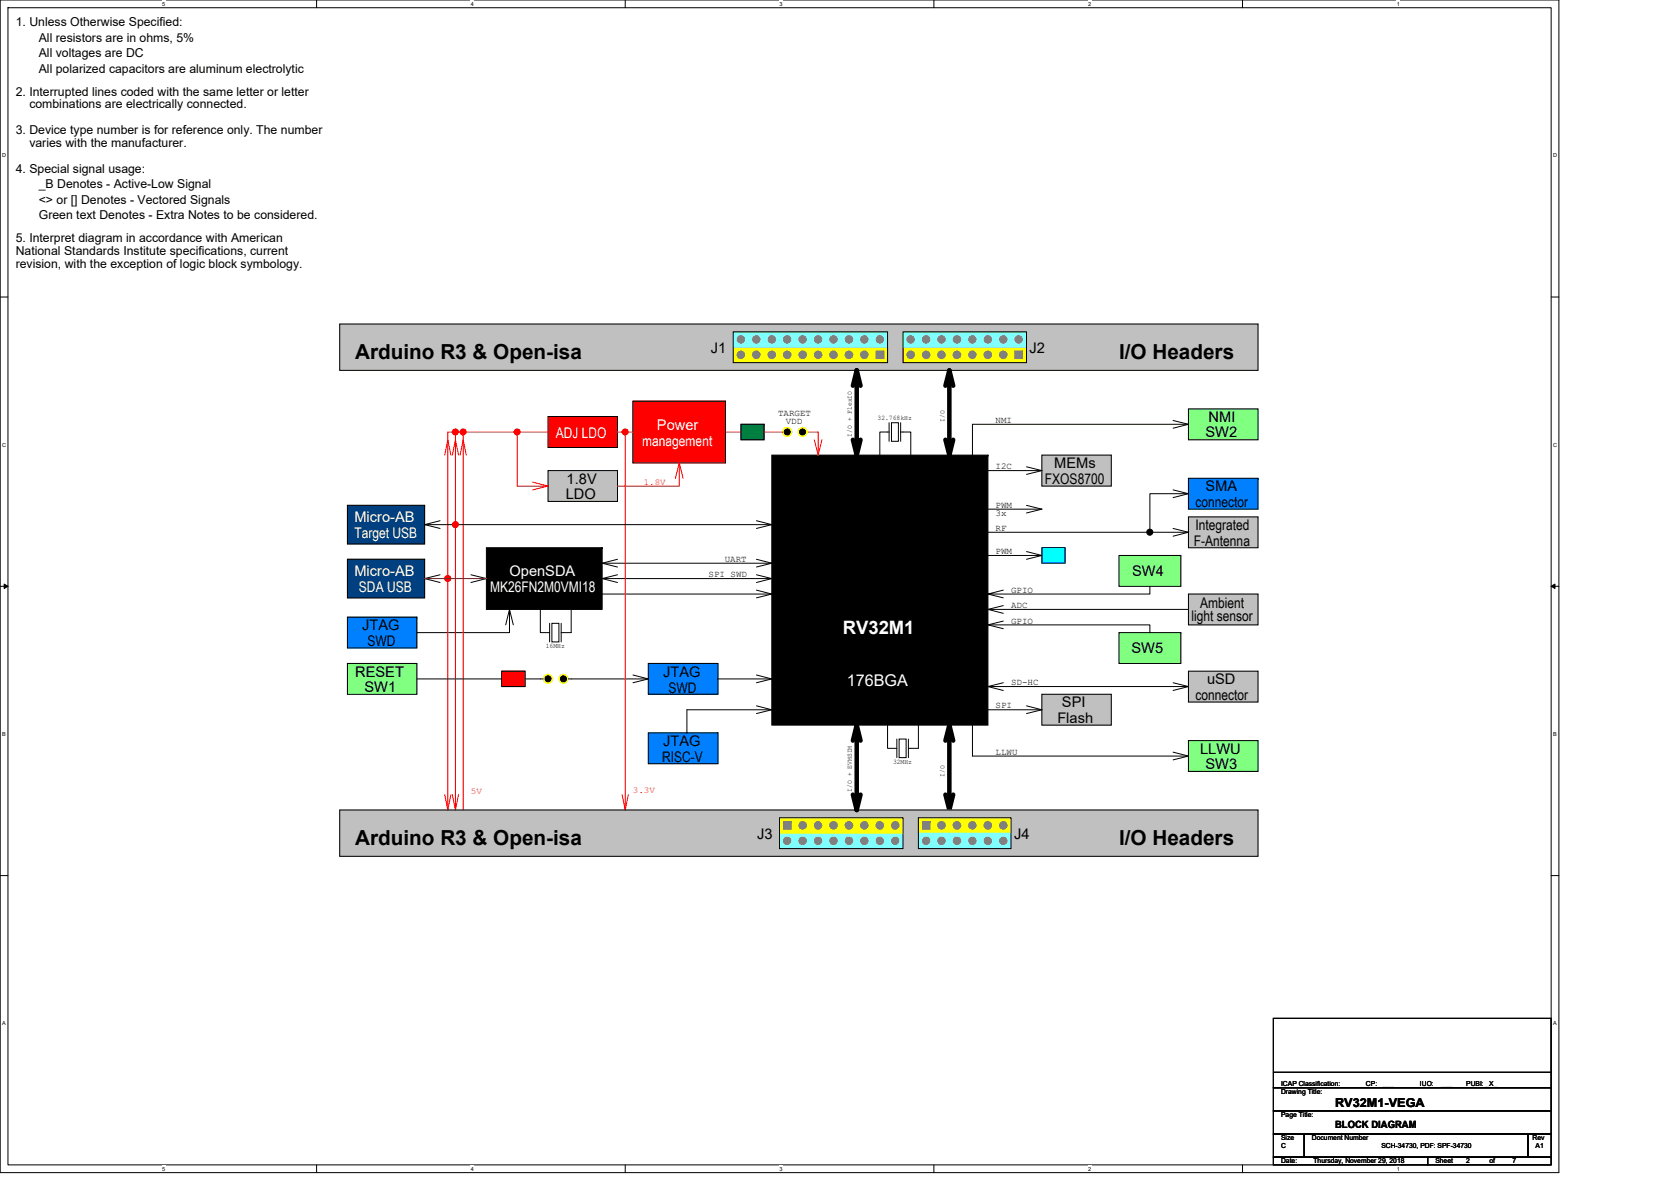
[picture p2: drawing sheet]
<svg xmlns="http://www.w3.org/2000/svg" width="297mm" height="210mm" viewBox="0 0 297 210" stroke-linecap="round" stroke-linejoin="round" font-family="sans-serif">
<path d="M0 0h277.1v208.5h-277.1zM1.4 1.4h274.3v205.7h-274.3z" fill="none" stroke="#000" stroke-width=".18"/>
<g fill="#fff">
<path d="M28.8 .1h.6v1.1h-.6z"/>
<path d="M28.8 207.3h.6v1.1h-.6z"/>
</g>
<path d="M56.3 0v1.4M56.3 207.1v1.4" fill="none" stroke="#000" stroke-width=".18"/>
<g fill="#fff">
<path d="M83.7 .1h.6v1.1h-.6z"/>
<path d="M83.7 207.3h.6v1.1h-.6z"/>
</g>
<path d="M111.1 0v1.4M111.1 207.1v1.4" fill="none" stroke="#000" stroke-width=".18"/>
<g fill="#fff">
<path d="M138.6 .1h.5v1.1h-.5z"/>
<path d="M138.6 207.3h.5v1.1h-.5z"/>
</g>
<path d="M166 0v1.4M166 207.1v1.4" fill="none" stroke="#000" stroke-width=".18"/>
<g fill="#fff">
<path d="M193.4 .1h.6v1.1h-.6z"/>
<path d="M193.4 207.3h.6v1.1h-.6z"/>
</g>
<path d="M220.9 0v1.4M220.9 207.1v1.4" fill="none" stroke="#000" stroke-width=".18"/>
<g fill="#fff">
<path d="M248.3 .1h.6v1.1h-.6z"/>
<path d="M248.3 207.3h.6v1.1h-.6z"/>
<path d="M.4 27.1h.7v1.1h-.7z"/>
<path d="M276.1 27.1h.7v1.1h-.7z"/>
<path d="M.4 78.5h.7v1.1h-.7z"/>
<path d="M276.1 78.5h.7v1.1h-.7z"/>
</g>
<path d="M0 52.8h1.4M275.7 52.8h1.4" fill="none" stroke="#000" stroke-width=".18"/>
<g fill="#fff">
<path d="M.4 130h.7v1.1h-.7z"/>
<path d="M276.1 130h.7v1.1h-.7z"/>
</g>
<path d="M0 104.2h1.4M275.7 104.2h1.4" fill="none" stroke="#000" stroke-width=".18"/>
<path d="M.7 103.8l.7 .4-.7 .4zM275.7 104.2l.7-.4v.8z" fill="#000" stroke="#000" stroke-width=".18"/>
<g fill="#fff">
<path d="M.4 181.4h.7v1.1h-.7z"/>
<path d="M276.1 181.4h.7v1.1h-.7z"/>
</g>
<g fill="none" stroke="#000" stroke-width=".18">
<path d="M60.4 57.6h163.2v8.2h-163.2zM130.3 59h27.5v5.5h-27.5zM160.5 59h22v5.5h-22zM97.4 74.1h12.4v5.5h-12.4zM112.5 71.3h16.5v11h-16.5zM131.7 75.4h4.1v2.8h-4.1zM158 75.2v3.3M158 76.8h-1.6v4.1M158.5 75.2h1.2v3.3h-1.2zM160.1 76.8h1.8v4.1M160.1 75.2v3.3M208.5 74.8l2.8 .6"/>
<path d="M211.3 72.7h12.3v5.5h-12.3zM211.3 75.4h-38.4v5.5M211.3 75.4l-2.8 .7M61.8 89.9h13.7v6.8h-13.7zM61.8 99.4h13.7v6.9h-13.7zM75.5 93.3l2.7 .7M75.5 93.3h61.7M78.2 92.6l-2.7 .7M97.4 83.7h12.4v5.5h-12.4zM109.8 99.4l-2.8 .7M134.5 99.4l2.7 .7M134.5 92.6l2.7 .7"/>
<path d="M137.2 93.3l-2.7 .7M175.6 83.7h9.6M175.6 90.5h9.6M175.6 98.8h9.6M175.6 94.6h35.7M182.5 83l2.7 .7M182.5 89.9l2.7 .6M182.5 98.1l2.7 .7M185.2 97.4h4.1v2.7h-4.1zM185.2 83.7l-2.7 .6M185.2 90.5l-2.7 .7M185.2 98.8l-2.7 .6"/>
<path d="M185.2 80.9h12.3v5.5h-12.3zM198.9 98.8h11v5.4h-11zM208.5 94l2.8 .6M208.5 87.1l2.8 .7M211.3 91.9h12.3v5.5h-12.3zM211.3 85h12.3v5.5h-12.3zM211.3 94.6l-2.8 .7M211.3 87.8l-2.8 .7M211.3 87.8h-6.9v6.8M61.8 118h12.3v5.4h-12.3zM61.8 109.7h12.3v5.5h-12.3zM78.2 102.2l-2.7 .7 2.7 .7"/>
<path d="M83.7 102.2l2.8 .7-2.8 .7M89.2 119.3h4.1v2.8h-4.1zM90.6 108.4l-.7 2.7M90.6 108.4l.6 2.7M90.6 108.4v4.1h-16.5M96.1 108.4v4.1h1.6M97.7 110.8v3.3M98.1 110.8h1.3v3.3h-1.3zM99.8 110.8v3.3M101.5 108.4v4.1h-1.7M107 100.1l2.8 .7M107 102.9l2.8 .7"/>
<path d="M107 102.9h30.2M107 105.6h30.2M107 100.1h30.2M109.8 102.2l-2.8 .7M115.2 118h12.4v5.4h-12.4zM134.5 104.9l2.7 .7M134.5 102.2l2.7 .7M137.2 105.6l-2.7 .7M137.2 102.9l-2.7 .7M137.2 100.1l-2.7 .7M175.6 105.6l2.7 .7M175.6 108.4l2.7 .7"/>
<path d="M175.6 111.1l2.7 .7M175.6 108.4h35.7M175.6 111.1h28.8v1.4M178.3 107.7l-2.7 .7M178.3 110.4l-2.7 .7M198.9 112.5h11v5.5h-11zM204.4 104.2v1.4h-28.8l2.7-.7M211.3 119.3h12.3v5.5h-12.3zM211.3 105.6h12.3v5.5h-12.3zM74.1 120.7h15.1M93.3 120.7h3.3M101 120.7h14.2"/>
<path d="M112.5 120l2.7 .7M115.2 130.3h12.4v5.5h-12.4zM115.2 120.7l-2.7 .7M127.6 120.7h9.6M134.5 125.5l2.7 .7M134.5 120l2.7 .7M137.2 126.2h-15.1v4.1M137.2 126.2l-2.7 .7M137.2 120.7l-2.7 .7M157.8 128.9v4.2h1.6M159.4 131.4v3.3M159.8 131.4h1.3v3.3h-1.3z"/>
<path d="M161.5 131.4v3.3M163.3 128.9v4.2h-1.8M172.9 128.9v5.5h38.4M175.6 126.2h9.6M175.6 122.1l2.7 .7M175.6 122.1h35.7M178.3 121.4l-2.7 .7M182.5 125.5l2.7 .7M185.2 126.2l-2.7 .7M185.2 123.4h12.3v5.5h-12.3zM208.5 133.7l2.8 .7M208.5 121.4l2.8 .7"/>
<path d="M211.3 131.7h12.3v5.5h-12.3zM211.3 134.4l-2.8 .7M211.3 122.1l-2.8 .7M0 155.7h1.4M60.4 144h163.2v8.3h-163.2zM138.6 145.4h21.9v5.5h-21.9zM163.3 145.4h16.4v5.5h-16.4zM275.7 155.7h1.4M226.4 193.4h49.3v4.1h-49.3zM226.4 197.5h49.3v4.1h-49.3zM226.4 181.1h49.3v12.3h-49.3zM226.4 190.6h49.3"/>
<path d="M226.4 205.7h27.4v1.4h-27.4zM226.4 201.6h5.4v4.1h-5.4zM231.8 201.6h39.8v4.1h-39.8zM253.8 205.7h21.9v1.4h-21.9zM271.6 201.6h4.1v4.1h-4.1z"/>
</g>
<g fill="#000" stroke="#000" stroke-width=".18">
<path d="M86.5 97.4v11h20.5v-11z" fill-rule="evenodd"/>
<path d="M137.2 80.9v48h38.4v-48z" fill-rule="evenodd"/>
<circle cx="139.9" cy="76.8" r=".54"/>
<circle cx="142.7" cy="76.8" r=".54"/>
<circle cx="204.4" cy="94.6" r=".54"/>
<circle cx="97.4" cy="120.7" r=".54"/>
<circle cx="100.2" cy="120.7" r=".54"/>
</g>
<g fill="#c0c0c0" stroke="#c0c0c0" stroke-width=".18">
<path d="M60.4 57.6v8.2h163.2v-8.2z" fill-rule="evenodd"/>
<path d="M60.4 144v8.3h163.2v-8.3z" fill-rule="evenodd"/>
<path d="M185.2 123.4v5.5h12.3v-5.5z" fill-rule="evenodd"/>
<path d="M185.2 80.9v5.5h12.3v-5.5z" fill-rule="evenodd"/>
<path d="M211.3 119.3v5.5h12.3v-5.5z" fill-rule="evenodd"/>
<path d="M211.3 105.6v5.5h12.3v-5.5z" fill-rule="evenodd"/>
<path d="M211.3 91.9v5.5h12.3v-5.5z" fill-rule="evenodd"/>
<path d="M97.4 83.7v5.5h12.4v-5.5z" fill-rule="evenodd"/>
</g>
<g fill="none" stroke="#000" stroke-width=".8">
<path d="M151.6 78.2l.7 2.7M152.3 65.8l-.7 2.8M152.3 65.8v15.1M152.3 65.8l.7 2.8M153 78.2l-.7 2.7M168.1 68.6l.7-2.8v15.1M168.1 78.2l.7 2.7M168.8 65.8l.6 2.8M169.4 78.2l-.6 2.7M152.3 128.9v15.1M152.3 128.9l.7 2.8M152.3 128.9l-.7 2.8"/>
<path d="M168.8 128.9v15.1M168.8 128.9l-.7 2.8M168.8 128.9l.6 2.8M151.6 141.3l.7 2.7M153 141.3l-.7 2.7M168.1 141.3l.7 2.7M169.4 141.3l-.6 2.7"/>
</g>
<g fill="#80ff80" stroke="#80ff80" stroke-width=".18">
<path d="M211.3 131.7v5.5h12.3v-5.5z" fill-rule="evenodd"/>
<path d="M211.3 72.7v5.5h12.3v-5.5z" fill-rule="evenodd"/>
<path d="M198.9 112.5v5.5h11v-5.5z" fill-rule="evenodd"/>
<path d="M198.9 98.8v5.4h11v-5.4z" fill-rule="evenodd"/>
<path d="M61.8 118v5.4h12.3v-5.4z" fill-rule="evenodd"/>
</g>
<g fill="#0080ff" stroke="#0080ff" stroke-width=".18">
<path d="M211.3 85v5.5h12.3v-5.5z" fill-rule="evenodd"/>
<path d="M115.2 130.3v5.5h12.4v-5.5z" fill-rule="evenodd"/>
<path d="M115.2 118v5.4h12.4v-5.4z" fill-rule="evenodd"/>
<path d="M61.8 109.7v5.5h12.3v-5.5z" fill-rule="evenodd"/>
</g>
<path d="M185.2 97.4v2.7h4.1v-2.7z" fill-rule="evenodd" fill="#0ff" stroke="#0ff" stroke-width=".18"/>
<g fill="#004080" stroke="#004080" stroke-width=".18">
<path d="M61.8 89.9v6.8h13.7v-6.8z" fill-rule="evenodd"/>
<path d="M61.8 99.4v6.9h13.7v-6.9z" fill-rule="evenodd"/>
</g>
<g fill="#f00" stroke="#f00" stroke-width=".18">
<path d="M89.2 119.3v2.8h4.1v-2.8z" fill-rule="evenodd"/>
<path d="M112.5 71.3v11h16.5v-11z" fill-rule="evenodd"/>
<path d="M97.4 74.1v5.5h12.4v-5.5z" fill-rule="evenodd"/>
<circle cx="111.1" cy="76.8" r=".54"/>
<circle cx="80.9" cy="76.8" r=".54"/>
<circle cx="82.3" cy="76.8" r=".54"/>
<circle cx="79.6" cy="102.9" r=".54"/>
<circle cx="80.9" cy="93.3" r=".54"/>
<circle cx="91.9" cy="76.8" r=".54"/>
</g>
<g fill="none" stroke="#f00" stroke-width=".18">
<path d="M81 76.8v67.2M82.3 76.8v67.2M91.9 76.8v9.6h5.5M97.4 76.8h-17.8v67.2M109.8 76.8h2.7M111.1 76.8v67.2l-.5-2.7M129 76.8h2.7M135.8 76.8h3.3M143.5 76.8h1.9v4.1M144.8 78.2l.6 2.7M146.1 78.2l-.7 2.7M79.1 80.9l.5-2.7 .6 2.7"/>
<path d="M80.4 80.9l.6-2.7 .5 2.7M81.8 80.9l.5-2.7 .6 2.7M94.7 85.7l2.7 .7M97.4 86.4l-2.7 .7M120.8 82.3v4.1h-11M120.8 82.3l-.7 2.7M120.8 82.3l.6 2.7M79.1 141.3l.5 2.7M80.2 141.3l-.6 2.7M80.4 141.3l.6 2.7M81.5 141.3l-.5 2.7M111.7 141.3l-.6 2.7"/>
</g>
<g fill="#ff0" stroke="#ff0" stroke-width=".18">
<path d="M160.5 61.7v2.8h22v-2.8z" fill-rule="evenodd"/>
<path d="M130.3 61.7v2.8h27.5v-2.8z" fill-rule="evenodd"/>
<path d="M138.6 145.4v2.7h21.9v-2.7z" fill-rule="evenodd"/>
<path d="M163.3 145.4v2.7h16.4v-2.7z" fill-rule="evenodd"/>
<circle cx="97.4" cy="120.7" r=".81"/>
<circle cx="100.2" cy="120.7" r=".8"/>
<circle cx="139.9" cy="76.8" r=".81"/>
<circle cx="142.7" cy="76.8" r=".81"/>
</g>
<path d="M131.7 75.4v2.8h4.1v-2.8z" fill-rule="evenodd" fill="#008040" stroke="#008040" stroke-width=".18"/>
<g fill="#80ffff" stroke="#80ffff" stroke-width=".18">
<path d="M160.5 59v2.7h22v-2.7z" fill-rule="evenodd"/>
<path d="M130.3 59v2.7h27.5v-2.7z" fill-rule="evenodd"/>
<path d="M138.6 148.1v2.8h21.9v-2.8z" fill-rule="evenodd"/>
<path d="M163.3 148.1v2.8h16.4v-2.8z" fill-rule="evenodd"/>
</g>
<g fill="#808080" stroke="#808080" stroke-width=".18">
<path d="M180.4 62.4v1.4h1.4v-1.4z" fill-rule="evenodd"/>
<path d="M155.7 62.4v1.4h1.4v-1.4z" fill-rule="evenodd"/>
<path d="M139.3 146.1v1.3h1.3v-1.3z" fill-rule="evenodd"/>
<path d="M164 146.1v1.3h1.3v-1.3z" fill-rule="evenodd"/>
<circle cx="161.9" cy="60.3" r=".68"/>
<circle cx="164.6" cy="60.3" r=".68"/>
<circle cx="167.4" cy="60.3" r=".68"/>
<circle cx="170.1" cy="60.3" r=".68"/>
<circle cx="172.8" cy="60.3" r=".67"/>
<circle cx="175.6" cy="60.3" r=".68"/>
<circle cx="178.3" cy="60.3" r=".68"/>
<circle cx="181.1" cy="60.3" r=".68"/>
<circle cx="161.9" cy="63.1" r=".67"/>
<circle cx="164.6" cy="63.1" r=".67"/>
<circle cx="167.4" cy="63.1" r=".67"/>
<circle cx="170.1" cy="63.1" r=".67"/>
<circle cx="172.9" cy="63.1" r=".67"/>
<circle cx="175.6" cy="63.1" r=".67"/>
<circle cx="178.4" cy="63.1" r=".67"/>
<circle cx="131.7" cy="60.3" r=".67"/>
<circle cx="134.4" cy="60.3" r=".68"/>
<circle cx="137.2" cy="60.3" r=".68"/>
<circle cx="139.9" cy="60.3" r=".68"/>
<circle cx="142.7" cy="60.3" r=".68"/>
<circle cx="145.4" cy="60.3" r=".67"/>
<circle cx="148.2" cy="60.3" r=".68"/>
<circle cx="150.9" cy="60.3" r=".68"/>
<circle cx="153.6" cy="60.3" r=".68"/>
<circle cx="156.4" cy="60.3" r=".68"/>
<circle cx="131.7" cy="63.1" r=".67"/>
<circle cx="134.5" cy="63.1" r=".67"/>
<circle cx="137.2" cy="63.1" r=".67"/>
<circle cx="139.9" cy="63.1" r=".67"/>
<circle cx="142.7" cy="63.1" r=".67"/>
<circle cx="145.4" cy="63.1" r=".67"/>
<circle cx="148.2" cy="63.1" r=".67"/>
<circle cx="150.9" cy="63.1" r=".67"/>
<circle cx="153.7" cy="63.1" r=".67"/>
<circle cx="159.1" cy="149.5" r=".67"/>
<circle cx="156.4" cy="149.5" r=".68"/>
<circle cx="153.6" cy="149.5" r=".68"/>
<circle cx="150.9" cy="149.5" r=".68"/>
<circle cx="145.4" cy="149.5" r=".67"/>
<circle cx="142.7" cy="149.5" r=".68"/>
<circle cx="139.9" cy="149.5" r=".68"/>
<circle cx="159.1" cy="146.7" r=".67"/>
<circle cx="156.4" cy="146.7" r=".68"/>
<circle cx="148.2" cy="146.7" r=".68"/>
<circle cx="153.6" cy="146.7" r=".68"/>
<circle cx="150.9" cy="146.7" r=".68"/>
<circle cx="145.4" cy="146.7" r=".67"/>
<circle cx="142.7" cy="146.7" r=".68"/>
<circle cx="148.2" cy="149.5" r=".68"/>
<circle cx="178.3" cy="149.5" r=".68"/>
<circle cx="175.6" cy="149.5" r=".68"/>
<circle cx="170.1" cy="149.5" r=".68"/>
<circle cx="167.4" cy="149.5" r=".68"/>
<circle cx="164.6" cy="149.5" r=".68"/>
<circle cx="172.8" cy="146.7" r=".67"/>
<circle cx="178.3" cy="146.7" r=".68"/>
<circle cx="175.6" cy="146.7" r=".68"/>
<circle cx="170.1" cy="146.7" r=".68"/>
<circle cx="167.4" cy="146.7" r=".68"/>
<circle cx="172.8" cy="149.5" r=".67"/>
</g>
<path d="M75.5 102.9h11" fill="none" stroke="#800040" stroke-width=".18"/>
<g font-size="3.7">
<text x="63.1" y="63.8">Arduino R3 &amp; Open-isa</text>
<text x="198.9" y="63.8">I/O Headers</text>
<text x="63.1" y="150.2">Arduino R3 &amp; Open-isa</text>
<text x="198.9" y="150.2">I/O Headers</text>
</g>
<text font-size="3.3" fill="#fff" x="149.8" y="112.8">RV32M1</text>
<text font-size="2.9" fill="#fff" x="150.5" y="121.9">176BGA</text>
<g font-size="2.6">
<text x="126.4" y="62.7">J1</text>
<text x="183" y="62.7">J2</text>
<text x="214.3" y="77.8">SW2</text>
<text x="214.8" y="75">NMI</text>
<text x="187.4" y="83.2">MEMs</text>
<text x="100.6" y="88.8">LDO</text>
<text x="100.7" y="86">1.8V</text>
<text x="185.8" y="86.1">FXOS8700</text>
<text x="214.3" y="87.4">SMA</text>
<text x="212.5" y="94.3">Integrated</text>
<text x="212.5" y="90.2">connector</text>
<text x="212.2" y="97">F-Antenna</text>
<text x="201.2" y="102.5">SW4</text>
<text x="64.4" y="112.1">JTAG</text>
<text x="211.8" y="110.5">light sensor</text>
<text x="213.3" y="108">Ambient</text>
<text x="65.3" y="114.9">SWD</text>
<text x="201.1" y="116.2">SW5</text>
<text x="63.1" y="120.3">RESET</text>
<text x="64.8" y="123">SW1</text>
<text x="117.9" y="120.3">JTAG</text>
<text x="118.8" y="123.1">SWD</text>
<text x="188.8" y="125.8">SPI</text>
<text x="212.5" y="124.5">connector</text>
<text x="214.6" y="121.7">uSD</text>
<text x="188" y="128.5">Flash</text>
<text x="117.7" y="135.5">RISC-V</text>
<text x="117.9" y="132.6">JTAG</text>
<text x="213.3" y="134">LLWU</text>
<text x="214.3" y="136.8">SW3</text>
<text x="134.6" y="149.1">J3</text>
<text x="180.3" y="149.1">J4</text>
</g>
<g font-size="2.6" fill="#fff">
<text x="98.8" y="77.9">ADJ LDO</text>
<text x="116.8" y="76.4">Power</text>
<text x="114.2" y="79.2">management</text>
<text x="63" y="92.9">Micro-AB</text>
<text x="63" y="95.7">Target USB</text>
<text x="63" y="102.5">Micro-AB</text>
<text x="63.8" y="105.3">SDA USB</text>
<text x="87.1" y="105.3">MK26FN2M0VMI18</text>
<text x="90.6" y="102.5">OpenSDA</text>
</g>
<g font-size="2.2">
<text x="2.8" y="4.7">1. Unless Otherwise Specified:</text>
<text x="6.9" y="7.4">All resistors are in ohms, 5%</text>
<text x="6.9" y="10.2">All voltages are DC</text>
<text x="2.8" y="17">2. Interrupted lines coded with the same letter or letter</text>
<text x="6.9" y="12.9">All polarized capacitors are aluminum electrolytic</text>
<text x="2.8" y="23.9">3. Device type number is for reference only. The number</text>
<text x="5.2" y="19.3">combinations are electrically connected.</text>
<text x="5.2" y="26.1">varies with the manufacturer.</text>
<text x="2.8" y="30.8">4. Special signal usage:</text>
<text x="6.9" y="33.5">_B Denotes - Active-Low Signal</text>
<text x="6.9" y="36.2">&lt;&gt; or [] Denotes - Vectored Signals</text>
<text x="6.9" y="39">Green text Denotes - Extra Notes to be considered.</text>
<text x="2.8" y="43.1">5. Interpret diagram in accordance with American</text>
<text x="2.8" y="45.3">National Standards Institute specifications, current</text>
<text x="2.8" y="47.6">revision, with the exception of logic block symbology.</text>
<text x="237.3" y="196.8">RV32M1-VEGA</text>
</g>
<text font-size="1.8" x="237.3" y="200.5">BLOCK DIAGRAM</text>
<g font-size="1.6">
<text x="138.3" y="74">TARGET</text>
<text x="139.7" y="75.3">VDD</text>
<text x="177" y="75.2">NMI</text>
<text x="177" y="83.4">I2C</text>
<text x="177" y="94.4">RF</text>
<text x="177" y="90.3">PWM</text>
<text x="177" y="91.7">3x</text>
<text x="128.8" y="99.9">UART</text>
<text x="177" y="98.5">PWM</text>
<text x="126" y="102.6">SPI SWD</text>
<text x="179.7" y="105.4">GPIO</text>
<text x="179.7" y="108.1">ADC</text>
<text x="179.7" y="110.9">GPIO</text>
<text x="177" y="126">SPI</text>
<text x="179.7" y="121.8">SD-HC</text>
<text x="177" y="134.2">LLWU</text>
</g>
<g font-size="1.6" fill="#f00">
<text x="114.4" y="86.2">1.8V</text>
<text x="83.7" y="141.2">5V</text>
<text x="112.5" y="141">3.3V</text>
</g>
<g font-size="1.2">
<text x="151.4" y="77.6" transform="rotate(-90 151.4 77.6)">I/O + FlexIO</text>
<text x="156" y="74.8">32.768kHz</text>
<text x="167.9" y="75" transform="rotate(-90 167.9 75)">I/O</text>
<text x="97" y="115.2">16MHz</text>
<text x="158.7" y="135.8">32MHz</text>
<text x="151.4" y="140.7" transform="rotate(-90 151.4 140.7)">I/O + EVMSIM</text>
<text x="167.9" y="138.1" transform="rotate(-90 167.9 138.1)">I/O</text>
<text x="227.7" y="194.5">Drawing Title:</text>
<text x="227.7" y="193.1">ICAP Classification:</text>
<text x="242.8" y="193.1">CP:</text>
<text x="245.8" y="193">___</text>
<text x="252.4" y="193.1">IUO:</text>
<text x="256.3" y="193.1">___</text>
<text x="260.6" y="193.1">PUBI: _X_</text>
<text x="227.7" y="202.8">Size</text>
<text x="227.7" y="198.6">Page Title:</text>
<text x="233.2" y="202.8">Document Number</text>
<text x="272.4" y="202.8">Rev</text>
<text x="227.7" y="206.9">Date:</text>
<text x="227.7" y="204.1">C</text>
<text x="233.5" y="206.9">Thursday, November 29, 2018</text>
<text x="245.6" y="204.1">SCH-34730, PDF: SPF-34730</text>
<text x="255.2" y="206.9">Sheet</text>
<text x="260.6" y="206.9">2</text>
<text x="264.8" y="206.9">of</text>
<text x="268.9" y="206.9">7</text>
<text x="273" y="204.1">A1</text>
</g>
<g font-size="1">
<text x="28.8" y="1">5</text>
<text x="83.7" y="1">4</text>
<text x="138.6" y="1">3</text>
<text x="193.4" y="1">2</text>
<text x="248.3" y="1">1</text>
<text x=".4" y="28">D</text>
<text x="276.1" y="28">D</text>
<text x=".4" y="79.4">C</text>
<text x="276.1" y="79.4">C</text>
<text x=".4" y="130.9">B</text>
<text x="276.1" y="130.9">B</text>
<text x=".4" y="182.3">A</text>
<text x="276.1" y="182.3">A</text>
<text x="28.8" y="208.2">5</text>
<text x="83.7" y="208.2">4</text>
<text x="138.6" y="208.2">3</text>
<text x="193.4" y="208.2">2</text>
<text x="248.3" y="208.2">1</text>
</g>
</svg>
